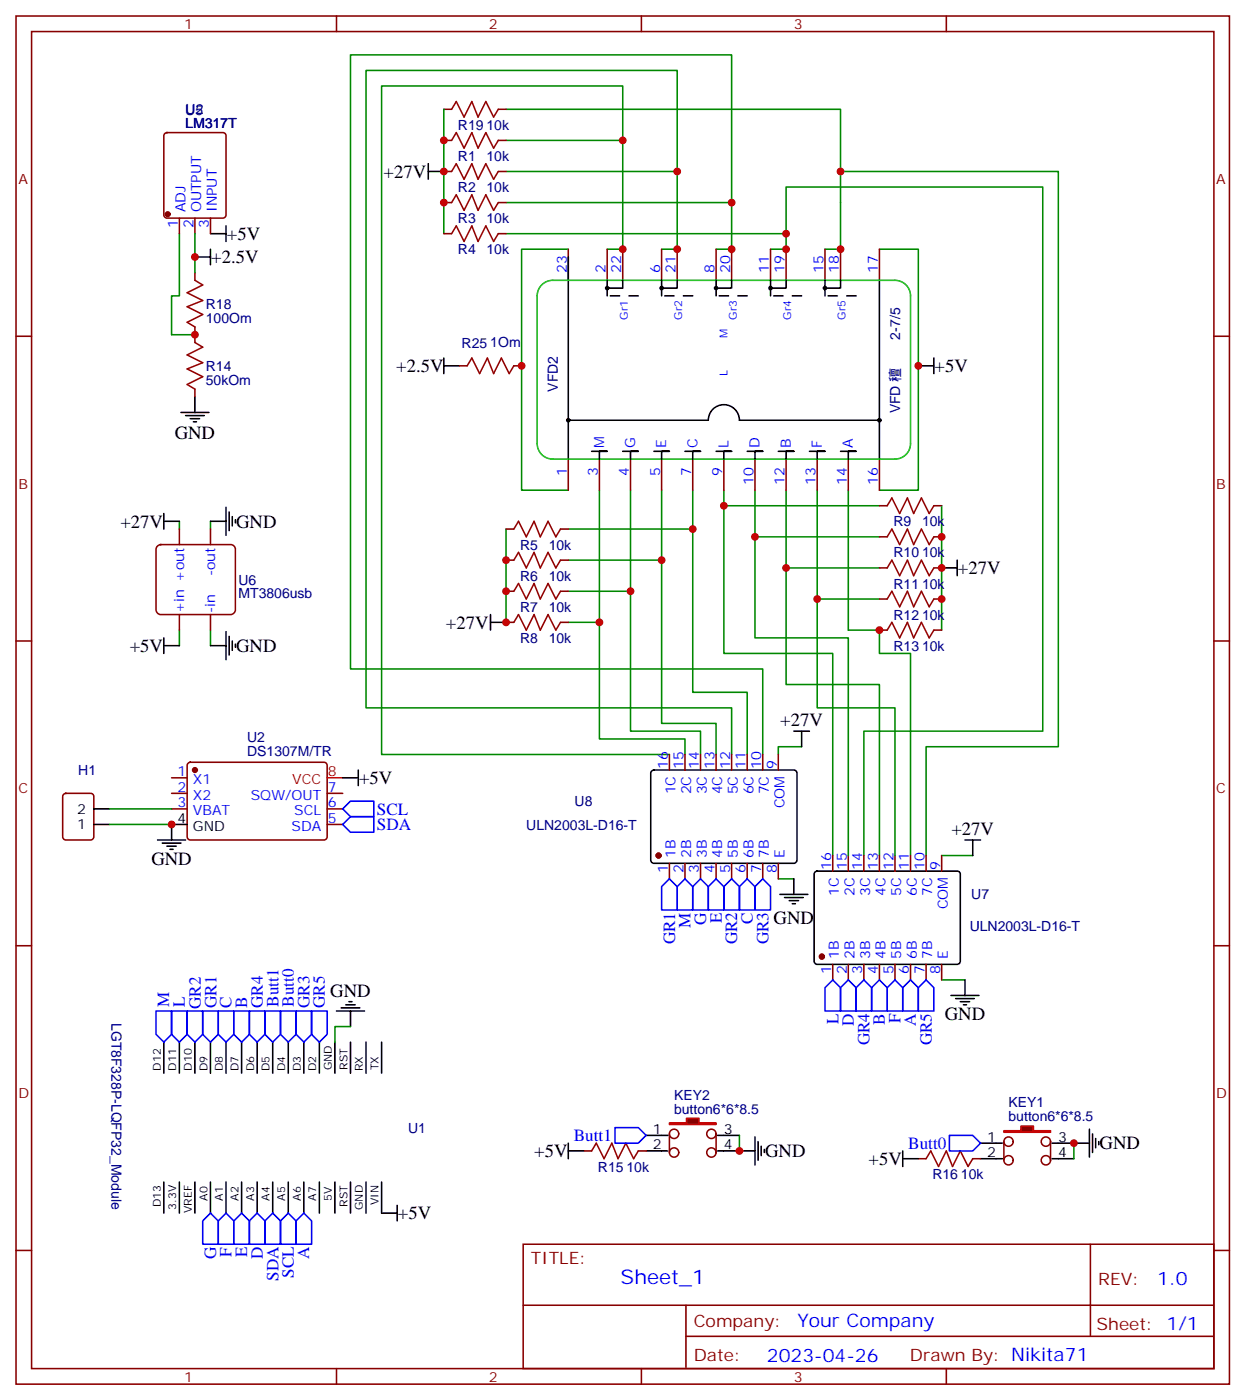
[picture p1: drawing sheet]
<svg xmlns="http://www.w3.org/2000/svg" width="282mm" height="318mm" viewBox="0 0 282 318" stroke-linecap="round" stroke-linejoin="round" font-family="sans-serif">
<g fill="none" stroke="#870000" stroke-width=".35">
<path d="M3.6 3.6h275.2v310.5h-275.2zM7.2 7.2h268.1v303.4h-268.1zM76.3 3.6v3.6M145.5 3.6v3.6M214.6 3.6v3.6M37.4 30.3l.5-.2h12.7a.71 .71 0 0 1 .7 .7v18a.76 .76 0 0 1-.7 .7h-12.7a.76 .76 0 0 1-.8-.7v-18zM100.6 24.8h1.8M100.6 31.9h1.8M100.6 38.9h1.8M113 24.8h1.8M113 31.9h1.8M113 38.9h1.8"/>
<path d="M40.7 49.5v3.5M44.2 49.5v3.5M47.7 49.5v3.5M100.6 46h1.8M100.6 53h1.8M113 46h1.8M113 53h1.8M128.9 56.6v7M137.7 56.6v7M141.2 56.6v7M150 56.6v7M153.6 56.6v7"/>
<path d="M162.4 56.6v7M165.9 56.6v7M174.7 56.6v7M178.3 56.6v7M187.1 56.6v7M190.6 56.6v7M199.4 56.6v7M3.6 76.3h3.6M44.2 61.8v1.8M44.2 74.2v3.5M275.3 76.3h3.5M44.2 88.3v1.8"/>
<path d="M104.2 83h1.7M116.5 83h1.8M128.9 104.2v7M135.9 104.2v7M143 104.2v7M150 104.2v7M157.1 104.2v7M164.1 104.2v7M171.2 104.2v7M178.3 104.2v7M185.3 104.2v7M192.4 104.2v7"/>
<path d="M199.4 104.2v7M199.4 114.8h1.8M211.8 114.8h1.7M35.6 124l.8-.4h15.9a1.06 1.06 0 0 1 1.1 1v13.8a1.13 1.13 0 0 1-1.1 1.1h-15.9a1.13 1.13 0 0 1-1-1.1v-13.8zM40.7 120.1v3.5M40.7 139.5v3.5M47.7 120.1v3.5M47.7 139.5v3.5M114.8 120.1h1.7M114.8 127.1h1.7M114.8 134.2h1.7M127.1 120.1h1.8"/>
<path d="M127.1 127.1h1.8M127.1 134.2h1.8M199.4 121.8h1.8M199.4 128.9h1.8M199.4 135.9h1.8M211.8 121.8h1.7M211.8 128.9h1.7M211.8 135.9h1.7M3.6 145.5h3.6M114.8 141.2h1.7M127.1 141.2h1.8M199.4 143h1.8"/>
<path d="M211.8 143h1.7M275.3 145.5h3.5M38.9 176.5h3.5M42.7 173.2l.4-.2h30.4a.71 .71 0 0 1 .7 .7v16.2a.76 .76 0 0 1-.7 .7h-30.4a.76 .76 0 0 1-.7-.7v-16.2zM151.8 171.2v3.5M155.3 171.2v3.5M158.9 171.2v3.5M162.4 171.2v3.5M165.9 171.2v3.5M169.4 171.2v3.5M173 171.2v3.5M176.5 171.2v3.5"/>
<path d="M14.5 180.2l.4-.2h5.7a.71 .71 0 0 1 .7 .7v9.2a.76 .76 0 0 1-.7 .7h-5.7a.76 .76 0 0 1-.7-.7v-9.2zM38.9 180h3.5M38.9 183.6h3.5M74.2 180h3.5M74.2 183.6h3.5M74.2 187.1h3.5M151.8 195.9v3.5M155.3 195.9v3.5M158.9 195.9v3.5M162.4 195.9v3.5M165.9 195.9v3.5M169.4 195.9v3.5"/>
<path d="M173 195.9v3.5M176.5 195.9v3.5M188.8 194.1v3.6M192.4 194.1v3.6M195.9 194.1v3.6M199.4 194.1v3.6M203 194.1v3.6M206.5 194.1v3.6M210 194.1v3.6M213.5 194.1v3.6M3.6 214.6h3.6M188.8 218.8v3.6"/>
<path d="M192.4 218.8v3.6M195.9 218.8v3.6M199.4 218.8v3.6M203 218.8v3.6M206.5 218.8v3.6M210 218.8v3.6M213.5 218.8v3.6M275.3 214.6h3.5M3.6 283.7h3.6M118.6 282.3h156.7v28.3h-156.7zM118.7 296.2h156.4M155.6 296.2v14.1"/>
<path d="M247.3 282.4v20.8M275.3 283.7h3.5M76.3 310.6v3.5M145.5 310.6v3.5M155.6 303.2h119.5M214.6 310.6v3.5"/>
</g>
<g fill="none" stroke="#008700" stroke-width=".35">
<path d="M100.6 24.8v28.2M114.8 24.8h75.8v31.8h-3.5M114.8 38.9h38.8v17.7h-3.6M114.8 31.9h26.4v24.7h-3.5M141.2 31.9v-12.4h-54.7v151.7h65.3M153.6 38.9v-22.9h-70.6v144.6h82.9v10.6M190.6 38.9h49.4v130.5h-30v24.7M40.7 53v14.1h-1.8v8.9h5.3M44.2 53v8.8M114.8 53h63.5v3.6h-3.6M114.8 46h51.1v10.6h-3.5M128.9 56.6h-10.6v54.6h10.6"/>
<path d="M165.9 46v-33.5h-86.4v139.3h93.5v19.4M178.3 53v-10.6h58.2v123.5h-40.6v28.2M199.4 56.6h8.8v54.6h-8.8M40.7 118.3v1.8M47.7 118.3v1.8M135.9 111.2v56.5h19.4v3.5M143 111.2v54.7h15.9v5.3M150 111.2v52.9h12.4v7.1M157.1 111.2v45.9h12.3v14.1M164.1 114.8v33.5h24.7v45.8M164.1 111.2v3.6h35.3M171.2 111.2v33.5h21.2v49.4"/>
<path d="M178.3 111.2v17.7h21.1M185.3 111.2v49.4h17.7v33.5M192.4 111.2v31.8h7v5.3h7.1v45.8M213.5 114.8v28.2M114.8 120.1v21.1M128.9 120.1h28.2M128.9 127.1h21.1M128.9 134.2h14.1M171.2 121.8h28.2M178.3 128.9v26.4h21.1v38.8M185.3 135.9h14.1M40.7 143v3.5"/>
<path d="M47.7 143v3.5M128.9 141.2h7M181.8 169.4h-5.3v1.8M24.8 183.6h14.1M24.8 187.1h14.1M176.5 199.4h3.5M213.5 194.1h7.1M213.5 222.4h5.3"/>
</g>
<g fill="none" stroke="#000" stroke-width=".35">
<path d="M97.1 38.9h3.5M97.1 37.1v3.6M44.2 58.3h3.5M47.7 53h3.6M47.7 56.6v3.5M51.3 51.3v3.5M128.9 58.3v45.9M137.7 63.6v3.5M141.2 63.6v1.8h-3.5M150 63.6v3.5M153.6 63.6v1.8h-3.6M162.4 63.6v3.5"/>
<path d="M165.9 63.6v1.8h-3.5M174.7 63.6v3.5M178.3 63.6v1.8h-3.6M187.1 63.6v3.5M190.6 63.6v1.8h-3.5M199.4 63.6v40.6M41 93.6h6.4M42.1 94.3h4.2M43.1 95h2.2M43.9 95.7h.7M44.2 90.1v3.5M100.6 83h3.6"/>
<path d="M100.6 81.2v3.6M128.9 95.4h31.7a3.5 3.5 0 0 1 3.5-3.6 3.5 3.5 0 0 1 3.6 3.6h31.7M208.2 83h3.6M211.8 81.2v3.6M37.1 116.5v3.6M37.1 118.3h3.6M47.7 118.3h3.6M51.3 115.1v6.4M52 116.2v4.2M52.7 117.2v2.1M53.4 117.9v.7M134.2 102.4h3.5h-1.8v1.8"/>
<path d="M141.2 102.4h3.5h-1.7v1.8M148.3 102.4h3.5h-1.8v1.8M155.3 102.4h3.6h-1.8v1.8M162.4 102.4h3.5h-1.8v1.8M169.4 102.4h3.6h-1.8v1.8M176.5 102.4h3.5h-1.7v1.8M183.6 102.4h3.5h-1.8v1.8M190.6 102.4h3.5h-1.7v1.8M111.2 139.5v3.5M213.5 128.9h3.6M217.1 127.1v3.5M37.1 146.5h3.6"/>
<path d="M37.1 144.7v3.6M47.7 146.5h3.6M51.3 143.3v6.4M52 144.4v4.2M52.7 145.5v2.1M53.4 146.2v.7M111.2 141.2h3.6M77.7 176.5h3.5M81.2 174.7v3.6M147.8 174.9l.5-.2h31.7a.71 .71 0 0 1 .7 .7v19.8a.76 .76 0 0 1-.7 .7h-31.7a.76 .76 0 0 1-.7-.7v-19.8zM180 165.9h3.6M181.8 165.9v3.5"/>
<path d="M21.3 187.1h3.5M21.3 183.6h3.5M35.7 190.6h6.4M36.8 191.3h4.2M37.9 192h2.1M38.6 192.7h.7M42.4 187.1h-3.5v3.5M180 199.4v3.6M184.8 197.9l.5-.2h31.8a.71 .71 0 0 1 .7 .7v19.7a.76 .76 0 0 1-.7 .7h-31.8a.76 .76 0 0 1-.7-.7v-19.7zM218.8 190.6h3.6M220.6 190.6v3.5M176.8 203h6.4"/>
<path d="M177.9 203.7h4.2M179 204.4h2.1M179.7 205.1h.7M37.1 236.5v7M40.7 236.5v7M44.2 236.5v7M47.7 236.5v7M51.3 236.5v7M54.8 236.5v7M58.3 236.5v7M61.8 236.5v7M65.4 236.5v7"/>
<path d="M68.9 236.5v7M72.4 236.5v7M76 236.5v7M76.3 229.4h6.4M77.4 228.7h4.2M78.4 228h2.1M79.1 227.3h.7M79.5 229.4v3.5M79.5 236.5v7M83 236.5v7M86.5 236.5v7M215.7 225.9h6.3"/>
<path d="M216.7 226.6h4.2M217.8 227.3h2.1M218.5 228h.7M218.8 222.4v3.5M222.4 259.4h3.5M37.1 268.2v7.1M40.7 268.2v7.1M44.2 268.2v7.1M47.7 268.2v7.1M51.3 268.2v7.1M54.8 268.2v7.1M58.3 268.2v7.1"/>
<path d="M61.8 268.2v7.1M65.4 268.2v7.1M68.9 268.2v7.1M72.4 268.2v7.1M76 268.2v7.1M79.5 268.2v7.1M83 268.2v7.1M86.5 268.2v7.1h3.6M90.1 273.5v3.5M222.4 262.9h3.5"/>
</g>
<g fill="none" stroke="#a10000" stroke-width=".35">
<path d="M102.4 24.8l1.1-1.8 1.7 3.6 1.8-3.6 1.4 3.6 1.8-3.6 1.7 3.6 1.1-1.8M102.4 31.9l1.1-1.8 1.7 3.5 1.8-3.5 1.4 3.5 1.8-3.5 1.7 3.5 1.1-1.7M102.4 38.9l1.1-1.8 1.7 3.6 1.8-3.6 1.4 3.6 1.8-3.6 1.7 3.6 1.1-1.8M102.4 46l1.1-1.8 1.7 3.5 1.8-3.5 1.4 3.5 1.8-3.5 1.7 3.5 1.1-1.7M102.4 53l1.1-1.7 1.7 3.5 1.8-3.5 1.4 3.5 1.8-3.5 1.7 3.5 1.1-1.8M44.2 63.6l1.8 1.1-3.6 1.7 3.6 1.8-3.6 1.4 3.6 1.8-3.6 1.7 1.8 1.1M44.2 77.7l1.8 1.1-3.6 1.7 3.6 1.8-3.6 1.4 3.6 1.8-3.6 1.7 1.8 1.1M105.9 83l1.1-1.8 1.8 3.6 1.7-3.6 1.4 3.6 1.8-3.6 1.8 3.6 1-1.8M201.2 114.8l1-1.8 1.8 3.5 1.8-3.5 1.4 3.5 1.8-3.5 1.7 3.5 1.1-1.7M116.5 120.1l1.1-1.8 1.7 3.5 1.8-3.5 1.4 3.5 1.8-3.5 1.7 3.5 1.1-1.7M116.5 127.1l1.1-1.8 1.7 3.6 1.8-3.6 1.4 3.6 1.8-3.6 1.7 3.6 1.1-1.8M116.5 134.2l1.1-1.8 1.7 3.5 1.8-3.5 1.4 3.5 1.8-3.5 1.7 3.5 1.1-1.7"/>
<path d="M201.2 121.8l1-1.7 1.8 3.5 1.8-3.5 1.4 3.5 1.8-3.5 1.7 3.5 1.1-1.8M201.2 128.9l1-1.8 1.8 3.5 1.8-3.5 1.4 3.5 1.8-3.5 1.7 3.5 1.1-1.7M201.2 135.9l1-1.7 1.8 3.5 1.8-3.5 1.4 3.5 1.8-3.5 1.7 3.5 1.1-1.8M116.5 141.2l1.1-1.7 1.7 3.5 1.8-3.5 1.4 3.5 1.8-3.5 1.7 3.5 1.1-1.8M201.2 143l1-1.8 1.8 3.5 1.8-3.5 1.4 3.5 1.8-3.5 1.7 3.5 1.1-1.7"/>
</g>
<g fill="#870000" stroke="#870000" stroke-width=".35">
<circle cx="38" cy="48.6" r=".53"/>
<circle cx="186.4" cy="217.1" r=".53"/>
<circle cx="149.3" cy="194.1" r=".53"/>
<circle cx="44.2" cy="174.7" r=".53"/>
</g>
<path d="M206.5 67.1a3.5 3.5 0 0 0-3.5-3.5h-77.7a3.5 3.5 0 0 0-3.5 3.5v33.5a3.5 3.5 0 0 0 3.5 3.6h77.7a3.5 3.5 0 0 0 3.5-3.6" fill="none" stroke="#0c0" stroke-width=".35"/>
<path d="M206.5 67.1v33.5z" fill="#0c0" stroke="#0c0" stroke-width=".35"/>
<g fill="#000" stroke="#000" stroke-width=".35">
<circle cx="137.7" cy="65.4" r=".35"/>
<circle cx="150" cy="65.4" r=".35"/>
<circle cx="162.4" cy="65.4" r=".35"/>
<circle cx="174.7" cy="65.4" r=".35"/>
<circle cx="187.1" cy="65.4" r=".35"/>
<circle cx="128.9" cy="95.4" r=".35"/>
<circle cx="199.4" cy="95.4" r=".35"/>
</g>
<path d="M144.7 67.1h-7M157.1 67.1h-7.1M169.4 67.1h-7M181.8 67.1h-7.1M194.1 67.1h-7" fill="none" stroke="#000" stroke-width=".35" stroke-dasharray="2.1 2.1"/>
<g fill="none" stroke="#00f" stroke-width=".35">
<path d="M77.7 183.6l1.8-1.8h5.3v3.5h-5.3zM77.7 187.1l1.8-1.8h5.3v3.5h-5.3zM151.8 199.4l1.8 1.8v5.3h-3.6v-5.3zM155.3 199.4l1.8 1.8v5.3h-3.5v-5.3zM158.9 199.4l1.7 1.8v5.3h-3.5v-5.3zM162.4 199.4l1.7 1.8v5.3h-3.5v-5.3zM165.9 199.4l1.8 1.8v5.3h-3.6v-5.3zM169.4 199.4l1.8 1.8v5.3h-3.5v-5.3zM173 199.4l1.7 1.8v5.3h-3.5v-5.3zM188.8 222.4l1.8 1.7v5.3h-3.5v-5.3zM190.6 224.1l1.8-1.7 1.7 1.7v5.3h-3.5zM195.9 222.4l1.8 1.7v5.3h-3.6v-5.3z"/>
<path d="M197.7 224.1l1.7-1.7 1.8 1.7v5.3h-3.5zM203 222.4l1.7 1.7v5.3h-3.5v-5.3zM204.7 224.1l1.8-1.7 1.7 1.7v5.3h-3.5zM210 222.4l1.8 1.7v5.3h-3.6v-5.3zM61.8 275.3l1.8 1.7v5.3h-3.5v-5.3zM65.4 275.3l1.7 1.7v5.3h-3.5v-5.3z"/>
</g>
<path d="M74.2 176.5h3.5" fill="none" stroke="#f00" stroke-width=".35"/>
<path d="M227.6 256.6h3.9v-1.1h2.9v1.1h3.8v.3h-10.6z" fill="#870000" stroke="#f00" stroke-width=".35"/>
<g fill="none" stroke="#870000" stroke-width=".35">
<path d="M227.6 259v4.3M238.2 259v4.3"/>
<circle cx="228.7" cy="259" r="1.06"/>
<circle cx="237.2" cy="259" r="1.06"/>
<circle cx="228.7" cy="263.3" r="1.06"/>
<circle cx="237.2" cy="263.3" r="1.06"/>
</g>
<path d="M146.5 257.6h3.5M225.9 259.4h1.4M238.6 259.4h4.9M146.5 261.2h3.5M225.9 262.9h1.4M238.6 262.9h4.9" fill="none" stroke="#000" stroke-width=".35"/>
<path d="M151.8 254.8h3.9v-1h2.8v1h3.9v.4h-10.6z" fill="#870000" stroke="#f00" stroke-width=".35"/>
<g fill="none" stroke="#870000" stroke-width=".35">
<path d="M151.8 257.3v4.2M162.4 257.3v4.2M132.4 261.2h1.8M144.7 261.2h1.8M208.2 262.9h1.8M220.6 262.9h1.8"/>
<circle cx="152.9" cy="257.3" r="1.06"/>
<circle cx="161.3" cy="257.3" r="1.06"/>
<circle cx="152.9" cy="261.5" r="1.06"/>
<circle cx="161.3" cy="261.5" r="1.06"/>
</g>
<g fill="none" stroke="#000" stroke-width=".35">
<path d="M128.9 259.4v3.5M150 257.6h1.4M162.7 257.6h5M171.2 258v6.3M171.9 259v4.3M243.5 259.4h3.6M247.1 256.2v6.4M247.8 257.3v4.2M248.5 258.3v2.2M249.2 259v.8M128.9 261.2h3.5M150 261.2h1.4"/>
<path d="M162.7 261.2h8.5M172.6 260.1v2.1M173.3 260.8v.7M204.7 262.9h3.5M204.7 261.2v3.5"/>
</g>
<path d="M79.5 232.9h-3.5v3.6M167.7 257.6v3.6M243.5 259.4v3.5" fill="none" stroke="#008700" stroke-width=".35"/>
<path d="M134.2 261.2l1-1.8 1.8 3.5 1.7-3.5 1.5 3.5 1.7-3.5 1.8 3.5 1-1.7M210 262.9l1.1-1.7 1.7 3.5 1.8-3.5 1.4 3.5 1.8-3.5 1.7 3.5 1.1-1.8" fill="none" stroke="#a10000" stroke-width=".35"/>
<g fill="none" stroke="#00f" stroke-width=".35">
<path d="M35.4 229.4h3.5v5.3l-1.8 1.8-1.7-1.8zM38.9 229.4h3.5v5.3l-1.7 1.8-1.8-1.8zM42.4 229.4h3.6v5.3l-1.8 1.8-1.8-1.8zM46 229.4h3.5v5.3l-1.8 1.8-1.7-1.8zM49.5 229.4h3.5v5.3l-1.7 1.8-1.8-1.8zM53 229.4h3.6v5.3l-1.8 1.8-1.8-1.8zM56.6 229.4h3.5v5.3l-1.8 1.8-1.7-1.8zM60.1 229.4h3.5v5.3l-1.8 1.8-1.7-1.8zM63.6 229.4h3.5v5.3l-1.7 1.8-1.8-1.8zM67.1 229.4h3.6v5.3l-1.8 1.8-1.8-1.8zM70.7 229.4h3.5v5.3l-1.8 1.8-1.7-1.8zM139.5 255.9h5.2l1.8 1.7-1.8 1.8h-5.2z"/>
<path d="M215.3 257.6h5.3l1.8 1.8-1.8 1.8h-5.3zM47.7 275.3l1.8 1.7v5.3h-3.5v-5.3zM51.3 275.3l1.7 1.7v5.3h-3.5v-5.3zM54.8 275.3l1.8 1.7v5.3h-3.6v-5.3zM58.3 275.3l1.8 1.7v5.3h-3.5v-5.3zM68.9 275.3l1.8 1.7v5.3h-3.6v-5.3z"/>
</g>
<g fill="#c00">
<circle cx="190.6" cy="38.9" r=".88"/>
<circle cx="178.3" cy="53" r=".88"/>
<circle cx="185.3" cy="135.9" r=".88"/>
<circle cx="178.3" cy="128.9" r=".88"/>
<circle cx="171.2" cy="121.8" r=".88"/>
<circle cx="164.1" cy="114.8" r=".88"/>
<circle cx="165.9" cy="46" r=".88"/>
<circle cx="157.1" cy="120.1" r=".88"/>
<circle cx="153.6" cy="38.9" r=".88"/>
<circle cx="150" cy="127.1" r=".88"/>
<circle cx="143" cy="134.2" r=".88"/>
<circle cx="135.9" cy="141.2" r=".88"/>
<circle cx="153.6" cy="56.6" r=".88"/>
<circle cx="178.3" cy="56.6" r=".88"/>
<circle cx="190.6" cy="56.6" r=".88"/>
<circle cx="165.9" cy="56.6" r=".88"/>
<circle cx="141.2" cy="31.9" r=".88"/>
<circle cx="141.2" cy="56.6" r=".88"/>
<circle cx="118.3" cy="83" r=".88"/>
<circle cx="100.6" cy="38.9" r=".88"/>
<circle cx="213.5" cy="128.9" r=".88"/>
<circle cx="208.2" cy="83" r=".88"/>
<circle cx="100.6" cy="31.9" r=".88"/>
<circle cx="100.6" cy="46" r=".88"/>
<circle cx="114.8" cy="127.1" r=".88"/>
<circle cx="114.8" cy="134.2" r=".88"/>
<circle cx="114.8" cy="141.2" r=".88"/>
<circle cx="213.5" cy="121.8" r=".88"/>
<circle cx="213.5" cy="135.9" r=".88"/>
<circle cx="199.4" cy="143" r=".88"/>
<circle cx="44.2" cy="76" r=".88"/>
<circle cx="44.2" cy="58.3" r=".88"/>
<circle cx="38.9" cy="187.1" r=".88"/>
<circle cx="243.5" cy="259.4" r=".88"/>
<circle cx="167.7" cy="261.2" r=".88"/>
</g>
<text font-size="4.6" fill="#00f" x="140.7" y="291.4">Sheet_1</text>
<g font-size="4.2">
<text x="87" y="40.3">+27V</text>
<text x="47.9" y="59.7">+2.5V</text>
<text x="51.4" y="54.4">+5V</text>
<text x="89.9" y="84.4">+2.5V</text>
<text x="211.9" y="84.4">+5V</text>
<text x="39.6" y="99.6">GND</text>
<text x="27.3" y="119.7">+27V</text>
<text x="53.6" y="119.7">GND</text>
<text x="217.2" y="130.3">+27V</text>
<text x="101.1" y="142.7">+27V</text>
<text x="29.4" y="147.9">+5V</text>
<text x="53.6" y="147.9">GND</text>
<text x="176.9" y="164.8">+27V</text>
<text x="81.4" y="177.9">+5V</text>
<text x="215.8" y="189.5">+27V</text>
<text x="34.3" y="196.3">GND</text>
<text x="175.4" y="209.6">GND</text>
<text x="74.9" y="226.2">GND</text>
<text x="214.2" y="231.5">GND</text>
<text x="121.1" y="262.6">+5V</text>
<text x="173.5" y="262.6">GND</text>
<text x="249.3" y="260.8">GND</text>
<text x="197" y="264.4">+5V</text>
<text x="90.2" y="276.7">+5V</text>
</g>
<g font-size="4.2" fill="#00f">
<text x="262.4" y="291.6">1.0</text>
<text x="180.8" y="301.2">Your Company</text>
<text x="173.9" y="309">2023-04-26</text>
</g>
<g font-size="3.9" fill="#00f">
<text x="85.5" y="184.8">SCL</text>
<text x="85.5" y="188.4">SDA</text>
<text x="160.1" y="209.9" transform="rotate(-90 160.1 209.9)">G</text>
<text x="163.7" y="209.5" transform="rotate(-90 163.7 209.5)">E</text>
<text x="170.7" y="209.7" transform="rotate(-90 170.7 209.7)">C</text>
<text x="153.1" y="214.3" transform="rotate(-90 153.1 214.3)">GR1</text>
<text x="156.6" y="210.5" transform="rotate(-90 156.6 210.5)">M</text>
<text x="167.2" y="214.3" transform="rotate(-90 167.2 214.3)">GR2</text>
<text x="174.2" y="214.3" transform="rotate(-90 174.2 214.3)">GR3</text>
<text x="38.4" y="228.5" transform="rotate(-90 38.4 228.5)">M</text>
<text x="41.9" y="228.6" transform="rotate(-90 41.9 228.6)">L</text>
<text x="45.5" y="229" transform="rotate(-90 45.5 229)">GR2</text>
<text x="49.1" y="228.7" transform="rotate(-90 49.1 228.7)">GR1</text>
<text x="52.5" y="228.7" transform="rotate(-90 52.5 228.7)">C</text>
<text x="56" y="228.7" transform="rotate(-90 56 228.7)">B</text>
<text x="59.6" y="228.7" transform="rotate(-90 59.6 228.7)">GR4</text>
<text x="63.2" y="228.5" transform="rotate(-90 63.2 228.5)">Butt1</text>
<text x="66.6" y="228.4" transform="rotate(-90 66.6 228.4)">Butt0</text>
<text x="70.2" y="228.7" transform="rotate(-90 70.2 228.7)">GR3</text>
<text x="73.7" y="228.7" transform="rotate(-90 73.7 228.7)">GR5</text>
<text x="190.1" y="232.4" transform="rotate(-90 190.1 232.4)">L</text>
<text x="193.6" y="232.8" transform="rotate(-90 193.6 232.8)">D</text>
<text x="200.7" y="232.6" transform="rotate(-90 200.7 232.6)">B</text>
<text x="204.2" y="232.2" transform="rotate(-90 204.2 232.2)">F</text>
<text x="207.7" y="232.8" transform="rotate(-90 207.7 232.8)">A</text>
<text x="197.2" y="237.2" transform="rotate(-90 197.2 237.2)">GR4</text>
<text x="211.3" y="237.2" transform="rotate(-90 211.3 237.2)">GR5</text>
<text x="130.1" y="258.9">Butt1</text>
<text x="206" y="260.6">Butt0</text>
<text x="49" y="285.8" transform="rotate(-90 49 285.8)">G</text>
<text x="52.5" y="285.1" transform="rotate(-90 52.5 285.1)">F</text>
<text x="56.1" y="285.3" transform="rotate(-90 56.1 285.3)">E</text>
<text x="59.6" y="285.8" transform="rotate(-90 59.6 285.8)">D</text>
<text x="70.1" y="285.8" transform="rotate(-90 70.1 285.8)">A</text>
<text x="63.1" y="290.7" transform="rotate(-90 63.1 290.7)">SDA</text>
<text x="66.7" y="290" transform="rotate(-90 66.7 290)">SCL</text>
</g>
<g font-size="3.9" fill="#800">
<text x="120.4" y="286.9">TITLE:</text>
<text x="249" y="291.6">REV:</text>
<text x="157.3" y="301.1">Company:</text>
<text x="248.7" y="301.7">Sheet: 1/1</text>
<text x="157.3" y="308.8">Date:</text>
<text x="206.3" y="308.9">Drawn By: Nikita71</text>
</g>
<g font-size="3.2" fill="#800">
<text x="41.7" y="6.6">1</text>
<text x="110.9" y="6.6">2</text>
<text x="180" y="6.6">3</text>
<text x="4.2" y="41.7">A</text>
<text x="275.8" y="41.7">A</text>
<text x="4.2" y="110.9">B</text>
<text x="275.8" y="110.9">B</text>
<text x="4.2" y="180">C</text>
<text x="275.8" y="180">C</text>
<text x="4.2" y="249.2">D</text>
<text x="275.8" y="249.2">D</text>
<text x="41.7" y="313.5">1</text>
<text x="110.9" y="313.5">2</text>
<text x="180" y="313.5">3</text>
</g>
<g font-size="3.2" fill="#000080">
<text x="42" y="29">LM317T</text>
<text x="42" y="26.1">U5</text>
<text x="42.1" y="25.8">U2</text>
<text x="103.8" y="29.5">R19</text>
<text x="110.3" y="29.5">10k</text>
<text x="103.8" y="36.5">R1</text>
<text x="110.3" y="36.5">10k</text>
<text x="103.8" y="43.6">R2</text>
<text x="110.3" y="43.6">10k</text>
<text x="103.8" y="50.6">R3</text>
<text x="110.3" y="50.6">10k</text>
<text x="103.8" y="57.7">R4</text>
<text x="110.3" y="57.7">10k</text>
<text x="46.7" y="70">R18</text>
<text x="46.7" y="73.2">100Om</text>
<text x="104.7" y="78.9">R25</text>
<text x="111.2" y="78.8">1Om</text>
<text x="46.7" y="87.3">50kOm</text>
<text x="46.7" y="84.2">R14</text>
<text x="126.5" y="88.9" transform="rotate(-90 126.5 88.9)">VFD2</text>
<text x="204.1" y="93.8" transform="rotate(-90 204.1 93.8)">VFD 䆄ቁ뀀2-7/5</text>
<text x="202.6" y="119.4">R9</text>
<text x="209.1" y="119.4">10k</text>
<text x="117.9" y="124.7">R5</text>
<text x="124.4" y="124.7">10k</text>
<text x="117.9" y="131.8">R6</text>
<text x="124.4" y="131.8">10k</text>
<text x="202.6" y="126.5">R10</text>
<text x="209.1" y="126.5">10k</text>
<text x="54.1" y="135.6">MT3806usb</text>
<text x="54.1" y="132.7">U6</text>
<text x="202.6" y="133.5">R11</text>
<text x="209.1" y="133.5">10k</text>
<text x="117.9" y="138.8">R7</text>
<text x="124.4" y="138.8">10k</text>
<text x="202.6" y="140.6">R12</text>
<text x="209.1" y="140.6">10k</text>
<text x="117.9" y="145.9">R8</text>
<text x="124.4" y="145.9">10k</text>
<text x="202.6" y="147.7">R13</text>
<text x="209.1" y="147.7">10k</text>
<text x="56" y="171.6">DS1307M/TR</text>
<text x="56" y="168.3">U2</text>
<text x="17.8" y="175.8">H1</text>
<text x="130.3" y="182.9">U8</text>
<text x="119.4" y="188.2">ULN2003L-D16-T</text>
<text x="220.3" y="204.1">U7</text>
<text x="219.9" y="211.2">ULN2003L-D16-T</text>
<text x="25.3" y="232.1" transform="rotate(90 25.3 232.1)">LGT8F328P-LQFP32_Module</text>
<text x="152.9" y="249.5">KEY2</text>
<text x="228.7" y="251.3">KEY1</text>
<text x="92.5" y="257.1">U1</text>
<text x="152.9" y="252.7">button6*6*8.5</text>
<text x="228.7" y="254.5">button6*6*8.5</text>
<text x="135.6" y="265.8">R15</text>
<text x="142.1" y="265.8">10k</text>
<text x="211.4" y="267.6">R16</text>
<text x="217.9" y="267.6">10k</text>
</g>
<g font-size="3.2" fill="#00f">
<text x="40.3" y="51.7" transform="rotate(-90 40.3 51.7)">1</text>
<text x="42.1" y="48.2" transform="rotate(-90 42.1 48.2)">ADJ</text>
<text x="43.9" y="51.7" transform="rotate(-90 43.9 51.7)">2</text>
<text x="45.6" y="48.2" transform="rotate(-90 45.6 48.2)">OUTPUT</text>
<text x="47.4" y="51.7" transform="rotate(-90 47.4 51.7)">3</text>
<text x="49.1" y="48.2" transform="rotate(-90 49.1 48.2)">INPUT</text>
<text x="128.5" y="61.8" transform="rotate(-90 128.5 61.8)">23</text>
<text x="137.3" y="61.8" transform="rotate(-90 137.3 61.8)">2</text>
<text x="140.9" y="61.8" transform="rotate(-90 140.9 61.8)">22</text>
<text x="149.7" y="61.8" transform="rotate(-90 149.7 61.8)">6</text>
<text x="153.2" y="61.8" transform="rotate(-90 153.2 61.8)">21</text>
<text x="162" y="61.8" transform="rotate(-90 162 61.8)">8</text>
<text x="165.6" y="61.8" transform="rotate(-90 165.6 61.8)">20</text>
<text x="174.4" y="61.8" transform="rotate(-90 174.4 61.8)">11</text>
<text x="177.9" y="61.8" transform="rotate(-90 177.9 61.8)">19</text>
<text x="186.7" y="61.8" transform="rotate(-90 186.7 61.8)">15</text>
<text x="190.3" y="61.8" transform="rotate(-90 190.3 61.8)">18</text>
<text x="199.1" y="61.8" transform="rotate(-90 199.1 61.8)">17</text>
<text x="137" y="101.7" transform="rotate(-90 137 101.7)">M</text>
<text x="144" y="101.7" transform="rotate(-90 144 101.7)">G</text>
<text x="151.1" y="101.7" transform="rotate(-90 151.1 101.7)">E</text>
<text x="158.2" y="101.7" transform="rotate(-90 158.2 101.7)">C</text>
<text x="165.2" y="101.7" transform="rotate(-90 165.2 101.7)">L</text>
<text x="172.3" y="101.7" transform="rotate(-90 172.3 101.7)">D</text>
<text x="179.3" y="101.7" transform="rotate(-90 179.3 101.7)">B</text>
<text x="186.4" y="101.7" transform="rotate(-90 186.4 101.7)">F</text>
<text x="193.4" y="101.7" transform="rotate(-90 193.4 101.7)">A</text>
<text x="128.5" y="108" transform="rotate(-90 128.5 108)">1</text>
<text x="135.6" y="108" transform="rotate(-90 135.6 108)">3</text>
<text x="142.6" y="108" transform="rotate(-90 142.6 108)">4</text>
<text x="149.7" y="108" transform="rotate(-90 149.7 108)">5</text>
<text x="156.7" y="108" transform="rotate(-90 156.7 108)">7</text>
<text x="163.8" y="108" transform="rotate(-90 163.8 108)">9</text>
<text x="170.9" y="110" transform="rotate(-90 170.9 110)">10</text>
<text x="177.9" y="110" transform="rotate(-90 177.9 110)">12</text>
<text x="185" y="110" transform="rotate(-90 185 110)">13</text>
<text x="192" y="110" transform="rotate(-90 192 110)">14</text>
<text x="199.1" y="110" transform="rotate(-90 199.1 110)">16</text>
<text x="48.8" y="130.8" transform="rotate(-90 48.8 130.8)">-out</text>
<text x="41.7" y="139.2" transform="rotate(-90 41.7 139.2)">+in +out</text>
<text x="48.8" y="139.2" transform="rotate(-90 48.8 139.2)">-in</text>
<text x="40.2" y="176.1">1</text>
<text x="40.2" y="179.7">2</text>
<text x="43.7" y="177.9">X1</text>
<text x="74.4" y="179.7">7</text>
<text x="151.4" y="174.6" transform="rotate(-90 151.4 174.6)">16</text>
<text x="155" y="174.6" transform="rotate(-90 155 174.6)">15</text>
<text x="158.5" y="174.6" transform="rotate(-90 158.5 174.6)">14</text>
<text x="162" y="174.6" transform="rotate(-90 162 174.6)">13</text>
<text x="165.6" y="174.6" transform="rotate(-90 165.6 174.6)">12</text>
<text x="169.1" y="174.6" transform="rotate(-90 169.1 174.6)">11</text>
<text x="172.6" y="174.6" transform="rotate(-90 172.6 174.6)">10</text>
<text x="176.1" y="174.6" transform="rotate(-90 176.1 174.6)">9</text>
<text x="40.2" y="183.2">3</text>
<text x="43.7" y="181.4">X2</text>
<text x="43.7" y="185">VBAT</text>
<text x="56.9" y="181.4">SQW/OUT</text>
<text x="66.7" y="185">SCL</text>
<text x="74.4" y="183.2">6</text>
<text x="153.2" y="180.3" transform="rotate(-90 153.2 180.3)">1C</text>
<text x="156.7" y="180.3" transform="rotate(-90 156.7 180.3)">2C</text>
<text x="160.3" y="180.3" transform="rotate(-90 160.3 180.3)">3C</text>
<text x="163.8" y="180.3" transform="rotate(-90 163.8 180.3)">4C</text>
<text x="167.3" y="180.3" transform="rotate(-90 167.3 180.3)">5C</text>
<text x="170.9" y="180.3" transform="rotate(-90 170.9 180.3)">6C</text>
<text x="174.4" y="180.3" transform="rotate(-90 174.4 180.3)">7C</text>
<text x="177.9" y="183.4" transform="rotate(-90 177.9 183.4)">COM</text>
<text x="66.1" y="188.5">SDA</text>
<text x="74.4" y="186.7">5</text>
<text x="153.2" y="194.6" transform="rotate(-90 153.2 194.6)">1B</text>
<text x="156.7" y="194.6" transform="rotate(-90 156.7 194.6)">2B</text>
<text x="160.3" y="194.6" transform="rotate(-90 160.3 194.6)">3B</text>
<text x="163.8" y="194.6" transform="rotate(-90 163.8 194.6)">4B</text>
<text x="167.3" y="194.6" transform="rotate(-90 167.3 194.6)">5B</text>
<text x="170.9" y="194.6" transform="rotate(-90 170.9 194.6)">6B</text>
<text x="174.4" y="194.6" transform="rotate(-90 174.4 194.6)">7B</text>
<text x="177.9" y="194.6" transform="rotate(-90 177.9 194.6)">E</text>
<text x="188.5" y="197.5" transform="rotate(-90 188.5 197.5)">16</text>
<text x="192" y="197.5" transform="rotate(-90 192 197.5)">15</text>
<text x="195.5" y="197.5" transform="rotate(-90 195.5 197.5)">14</text>
<text x="199.1" y="197.5" transform="rotate(-90 199.1 197.5)">13</text>
<text x="202.6" y="197.5" transform="rotate(-90 202.6 197.5)">12</text>
<text x="206.1" y="197.5" transform="rotate(-90 206.1 197.5)">11</text>
<text x="209.7" y="197.5" transform="rotate(-90 209.7 197.5)">10</text>
<text x="213.2" y="197.5" transform="rotate(-90 213.2 197.5)">9</text>
<text x="151.4" y="198.1" transform="rotate(-90 151.4 198.1)">1</text>
<text x="155" y="198.1" transform="rotate(-90 155 198.1)">2</text>
<text x="158.5" y="198.1" transform="rotate(-90 158.5 198.1)">3</text>
<text x="162" y="198.1" transform="rotate(-90 162 198.1)">4</text>
<text x="165.6" y="198.1" transform="rotate(-90 165.6 198.1)">5</text>
<text x="169.1" y="198.1" transform="rotate(-90 169.1 198.1)">6</text>
<text x="172.6" y="198.1" transform="rotate(-90 172.6 198.1)">7</text>
<text x="176.1" y="198.1" transform="rotate(-90 176.1 198.1)">8</text>
<text x="190.3" y="203.2" transform="rotate(-90 190.3 203.2)">1C</text>
<text x="193.8" y="203.2" transform="rotate(-90 193.8 203.2)">2C</text>
<text x="197.3" y="203.2" transform="rotate(-90 197.3 203.2)">3C</text>
<text x="200.8" y="203.2" transform="rotate(-90 200.8 203.2)">4C</text>
<text x="204.4" y="203.2" transform="rotate(-90 204.4 203.2)">5C</text>
<text x="207.9" y="203.2" transform="rotate(-90 207.9 203.2)">6C</text>
<text x="211.4" y="203.2" transform="rotate(-90 211.4 203.2)">7C</text>
<text x="214.9" y="206.4" transform="rotate(-90 214.9 206.4)">COM</text>
<text x="188.5" y="221" transform="rotate(-90 188.5 221)">1</text>
<text x="190.3" y="217.5" transform="rotate(-90 190.3 217.5)">1B</text>
<text x="192" y="221" transform="rotate(-90 192 221)">2</text>
<text x="193.8" y="217.5" transform="rotate(-90 193.8 217.5)">2B</text>
<text x="195.5" y="221" transform="rotate(-90 195.5 221)">3</text>
<text x="197.3" y="217.5" transform="rotate(-90 197.3 217.5)">3B</text>
<text x="199.1" y="221" transform="rotate(-90 199.1 221)">4</text>
<text x="200.8" y="217.5" transform="rotate(-90 200.8 217.5)">4B</text>
<text x="202.6" y="221" transform="rotate(-90 202.6 221)">5</text>
<text x="204.4" y="217.5" transform="rotate(-90 204.4 217.5)">5B</text>
<text x="206.1" y="221" transform="rotate(-90 206.1 221)">6</text>
<text x="207.9" y="217.5" transform="rotate(-90 207.9 217.5)">6B</text>
<text x="209.7" y="221" transform="rotate(-90 209.7 221)">7</text>
<text x="211.4" y="217.5" transform="rotate(-90 211.4 217.5)">7B</text>
<text x="213.2" y="221" transform="rotate(-90 213.2 221)">8</text>
<text x="214.9" y="217.5" transform="rotate(-90 214.9 217.5)">E</text>
</g>
<g font-size="3.2" fill="#f00">
<text x="66.3" y="177.9">VCC</text>
<text x="74.4" y="176.1">8</text>
</g>
<g font-size="3.2">
<text x="17.5" y="184.6">2</text>
<text x="17.5" y="188.1">1</text>
<text x="40.2" y="186.7">4</text>
<text x="43.7" y="188.5">GND</text>
<text x="148" y="257.3">1</text>
<text x="164.1" y="257.3">3</text>
<text x="148" y="260.8">2</text>
<text x="164.1" y="260.8">4</text>
<text x="223.9" y="259">1</text>
<text x="223.9" y="262.6">2</text>
<text x="240" y="259">3</text>
<text x="240" y="262.6">4</text>
</g>
<g font-size="2.5" fill="#00f">
<text x="142.4" y="72.5" transform="rotate(-90 142.4 72.5)">Gr1</text>
<text x="154.7" y="72.5" transform="rotate(-90 154.7 72.5)">Gr2</text>
<text x="165" y="76.7" transform="rotate(-90 165 76.7)">M</text>
<text x="167.1" y="72.5" transform="rotate(-90 167.1 72.5)">Gr3</text>
<text x="179.4" y="72.5" transform="rotate(-90 179.4 72.5)">Gr4</text>
<text x="191.8" y="72.5" transform="rotate(-90 191.8 72.5)">Gr5</text>
<text x="165" y="85.4" transform="rotate(-90 165 85.4)">L</text>
</g>
<g font-size="2.5">
<text x="36.4" y="242.9" transform="rotate(-90 36.4 242.9)">D12</text>
<text x="40" y="242.9" transform="rotate(-90 40 242.9)">D11</text>
<text x="43.5" y="242.9" transform="rotate(-90 43.5 242.9)">D10</text>
<text x="47" y="243.1" transform="rotate(-90 47 243.1)">D9</text>
<text x="50.6" y="243.1" transform="rotate(-90 50.6 243.1)">D8</text>
<text x="54.1" y="243.1" transform="rotate(-90 54.1 243.1)">D7</text>
<text x="57.6" y="243.1" transform="rotate(-90 57.6 243.1)">D6</text>
<text x="61.1" y="243.1" transform="rotate(-90 61.1 243.1)">D5</text>
<text x="64.7" y="243.1" transform="rotate(-90 64.7 243.1)">D4</text>
<text x="68.2" y="243.1" transform="rotate(-90 68.2 243.1)">D3</text>
<text x="71.7" y="243.1" transform="rotate(-90 71.7 243.1)">D2</text>
<text x="75.2" y="242.8" transform="rotate(-90 75.2 242.8)">GND</text>
<text x="78.8" y="242.8" transform="rotate(-90 78.8 242.8)">RST</text>
<text x="82.3" y="243" transform="rotate(-90 82.3 243)">RX</text>
<text x="85.8" y="242.9" transform="rotate(-90 85.8 242.9)">TX</text>
<text x="36.4" y="273.9" transform="rotate(-90 36.4 273.9)">D13</text>
<text x="40" y="274.6" transform="rotate(-90 40 274.6)">3.3V</text>
<text x="43.5" y="275.3" transform="rotate(-90 43.5 275.3)">VREF</text>
<text x="47" y="272.5" transform="rotate(-90 47 272.5)">A0</text>
<text x="50.6" y="272.5" transform="rotate(-90 50.6 272.5)">A1</text>
<text x="54.1" y="272.5" transform="rotate(-90 54.1 272.5)">A2</text>
<text x="57.6" y="272.5" transform="rotate(-90 57.6 272.5)">A3</text>
<text x="61.1" y="272.5" transform="rotate(-90 61.1 272.5)">A4</text>
<text x="64.7" y="272.5" transform="rotate(-90 64.7 272.5)">A5</text>
<text x="68.2" y="272.5" transform="rotate(-90 68.2 272.5)">A6</text>
<text x="71.7" y="272.5" transform="rotate(-90 71.7 272.5)">A7</text>
<text x="75.2" y="272.5" transform="rotate(-90 75.2 272.5)">5V</text>
<text x="78.8" y="273.9" transform="rotate(-90 78.8 273.9)">RST</text>
<text x="82.3" y="274.6" transform="rotate(-90 82.3 274.6)">GND</text>
<text x="85.8" y="273.5" transform="rotate(-90 85.8 273.5)">VIN</text>
</g>
</svg>
